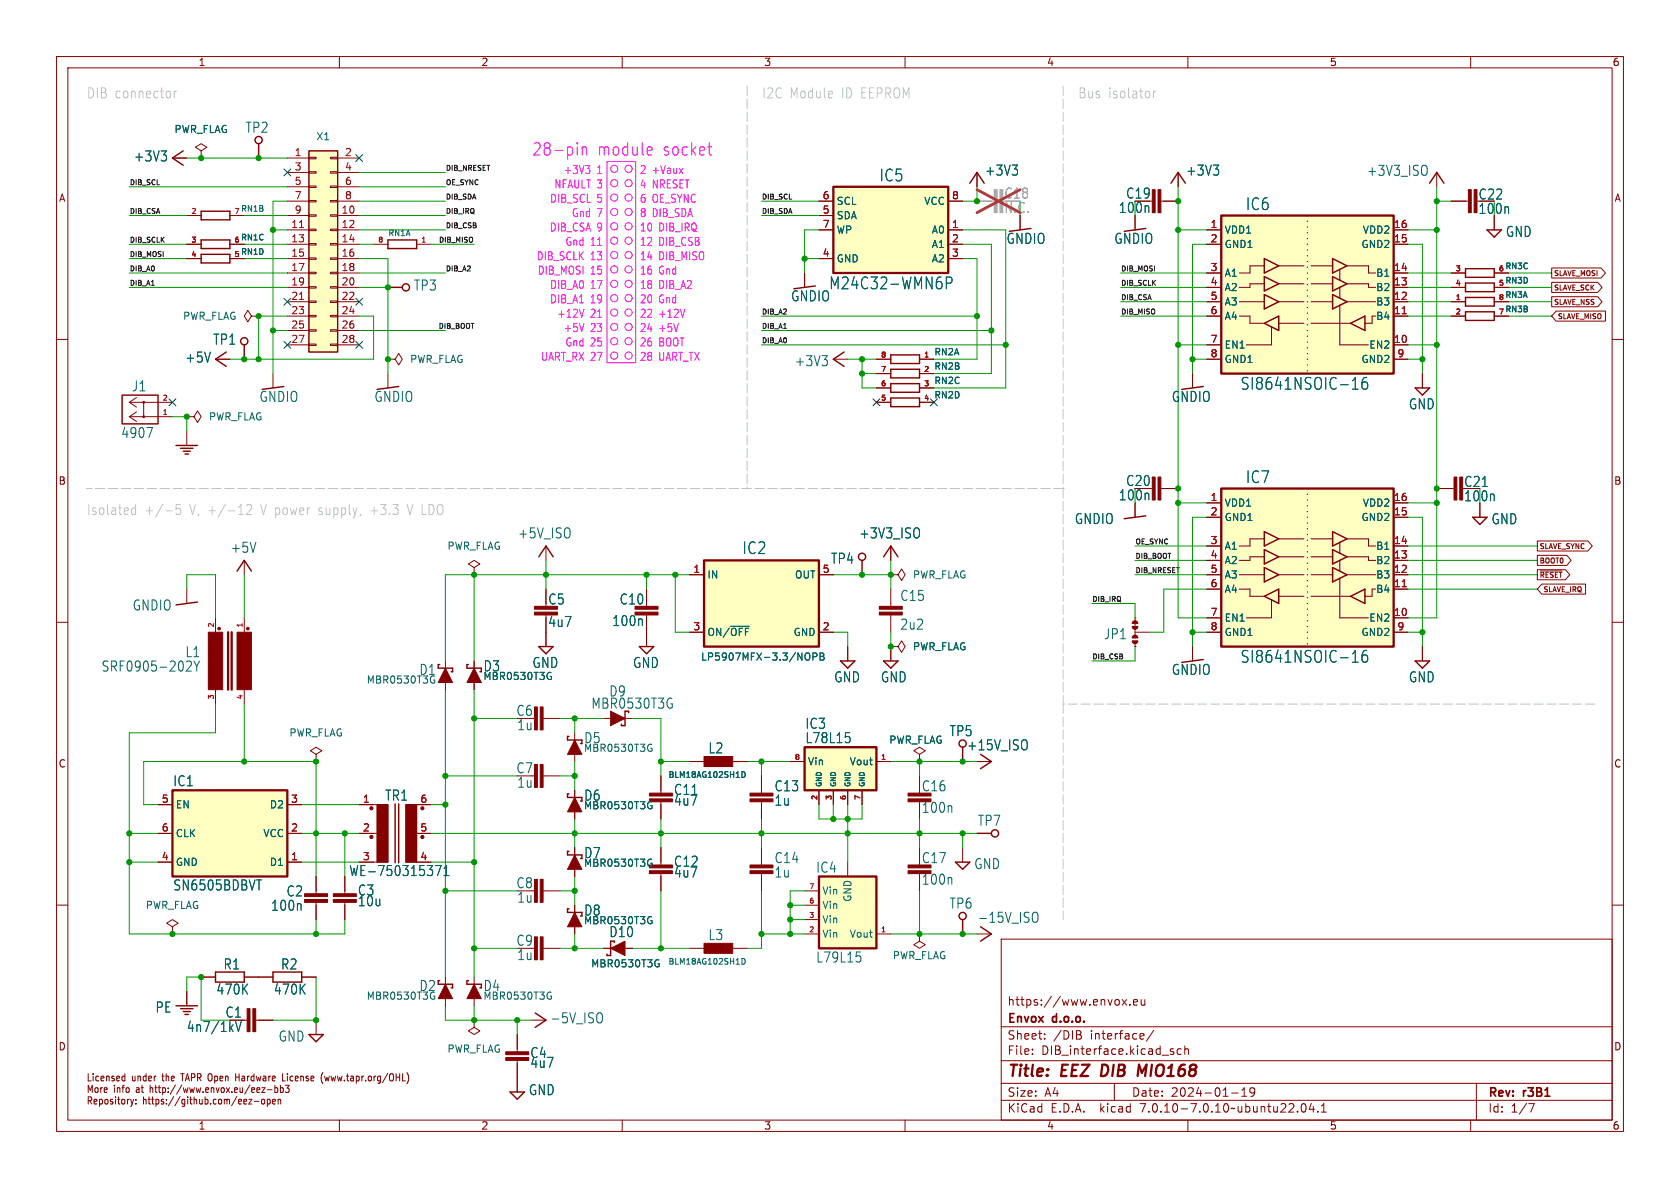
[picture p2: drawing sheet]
<svg xmlns="http://www.w3.org/2000/svg" width="297mm" height="210mm" viewBox="0 0 297 210" stroke-linecap="round" stroke-linejoin="round" font-family="sans-serif">
<g fill="none" stroke="#840000" stroke-width=".18">
<path d="M10 10h277v190h-277zM12 12h273v186h-273zM60 10v2M110 10v2M160 10v2M210 10v2M260 10v2M30.5 27.9h2.5M33 38.1h2.6M35.6 26.7l1-.7-1-.6-1.1 .6 1.1 .7v1.2M35.6 27.9h.1M40.6 38.1h2.6"/>
<path d="M45.7 27.9h.1M50.8 27.9h3.8M50.8 38.1h3.8M50.8 30.5h3.8M50.8 33h3.8M50.8 35.6h3.8M54.6 38h1.3v.2h-1.3zM54.6 35.4h1.3v.3h-1.3zM54.6 32.9h1.3v.2h-1.3zM54.6 30.4h1.3v.2h-1.3zM54.6 27.8h1.3v.3h-1.3zM58.4 38h1.3v.2h-1.3z"/>
<path d="M58.4 35.4h1.3v.3h-1.3zM58.4 32.9h1.3v.2h-1.3zM58.4 30.4h1.3v.2h-1.3zM58.4 27.8h1.3v.3h-1.3zM59.7 27.9h3.8M59.7 38.1h3.8M59.7 30.5h3.8M59.7 33h3.8M59.7 35.6h3.8M144.8 38.1h2.5M144.8 35.6h2.5M167.6 35.6h2.6"/>
<path d="M172.7 30.5v2.5M180.3 38.1v2.5M200.7 38.1v2.5M203.2 35.6h.5M205.2 35.6h3.1M208.3 30.5v2.5M254 30.5v2.5M256.5 35.6h3.1M264.2 38.1v2.5M10 60h2M33 43.2h2.6M33 45.7h2.6"/>
<path d="M40.6 43.2h2.6M40.6 45.7h2.6M44.4 55.9l-.6-1-.6 1 .6 1 .6-1h1.3M45.7 55.9h.1M50.8 40.6h3.8M50.8 43.2h3.8M50.8 45.7h3.8M50.8 48.3h3.8M50.8 50.8h3.8M50.8 53.3h3.8M50.8 55.9h3.8M50.8 58.4h3.8"/>
<path d="M54.6 58.3h1.3v.2h-1.3zM54.6 55.8h1.3v.2h-1.3zM54.6 53.2h1.3v.3h-1.3zM54.6 50.7h1.3v.2h-1.3zM54.6 48.1h1.3v.3h-1.3zM54.6 45.6h1.3v.2h-1.3zM54.6 43.1h1.3v.2h-1.3zM54.6 40.5h1.3v.3h-1.3zM58.4 58.3h1.3v.2h-1.3zM58.4 55.8h1.3v.2h-1.3zM58.4 53.2h1.3v.3h-1.3zM58.4 50.7h1.3v.2h-1.3z"/>
<path d="M58.4 48.1h1.3v.3h-1.3zM58.4 45.6h1.3v.2h-1.3zM58.4 43.1h1.3v.2h-1.3zM58.4 40.5h1.3v.3h-1.3zM59.7 40.6h3.8M59.7 43.2h3.8M59.7 45.7h3.8M59.7 48.3h3.8M59.7 50.8h3.8M59.7 53.3h3.8M59.7 55.9h3.8M59.7 58.4h3.8"/>
<path d="M66 43.2h2.6M68.6 50.8h.1M73.7 43.2h2.5M142.2 48.3v2.5M144.8 40.6h2.5M144.8 45.7h2.5M167.6 40.6h2.6M167.6 43.2h2.6M167.6 45.7h2.6M213.4 40.6h2.5M213.4 43.2h2.5M213.4 48.3h2.5"/>
<path d="M213.4 50.8h2.5M213.4 53.3h2.5M213.4 55.9h2.5M219.1 53.3h4.4M219.1 55.9h1.9v1.3h2.5M223.5 47h-2.5v1.3h-1.9M223.5 50.2h-2.5v.6h-1.9M224.8 57.8v3.2h-4.5M226.1 53.3h4.4M226.1 57.2h4.4M226.1 50.2h4.4M226.1 47h4.4"/>
<path d="M231.8 53.3h3.8M231.8 57.2h7M231.8 50.2h3.8M231.8 47h3.8M236.9 54v7h5M236.9 47.6v1.9M236.9 50.8v1.9M238.1 47h3.8v1.3h1.3M238.1 50.2h3.8v.6h1.3M238.1 53.3h5.1M243.2 55.9h-.6v1.3h-1.3M246.4 40.6h2.5"/>
<path d="M246.4 43.2h2.5M246.4 48.3h2.5M246.4 50.8h2.5M246.4 53.3h2.5M246.4 55.9h2.5M256.5 48.3h2.6M256.5 50.8h2.6M256.5 53.3h2.6M256.5 55.9h2.6M264.2 48.3h2.5M264.2 50.8h2.5M264.2 53.3h2.5"/>
<path d="M264.2 55.9h2.5M274.3 49.9h8.2l.7 .9-.7 .9h-8.2zM274.3 47.4h8.7l.8 .9-.8 .8h-8.7zM274.3 52.5h8.2l.7 .8-.7 .9h-8.2zM275.1 55h8.7v1.8h-8.7l-.8-.9zM285 60h2M22.9 71.1h7.6M22.9 71.1l1.2 .9M22.9 73.7h7.6M22.9 73.7l1.2 .8M24.1 70.3l-1.2 .8M24.1 72.8l-1.2 .9"/>
<path d="M25.4 71.1v2.6M33 73.7h1.3l.6-1.1 .7 1.1-.7 1-.6-1M33 73.7h.1M33 76.2v2.5M38.1 63.5h2.5M43.2 63.5h.1M48.3 66v2.6M50.8 61h3.8M54.6 60.8h1.3v.3h-1.3zM58.4 60.8h1.3v.3h-1.3zM59.7 61h3.8M68.6 63.5h1.2l.7-1 .6 1-.6 1-.7-1"/>
<path d="M68.6 63.5h.1M68.6 66v2.6M147.3 63.5h2.6M154.9 66h2.6M154.9 71.1h2.6M154.9 68.6h2.6M154.9 63.5h2.6M162.6 66h2.5M162.6 71.1h2.5M162.6 68.6h2.5M162.6 63.5h2.5M210.8 66v2.6"/>
<path d="M213.4 61h2.5M213.4 63.5h2.5M246.4 61h2.5M246.4 63.5h2.5M251.5 66v2.6M43.2 99.1v2.5M96.5 96.5v2.6M157.5 96.5v2.6M200.7 88.9v2.5M203.2 86.4h.5M205.2 86.4h3.1M213.4 99.1h2.5"/>
<path d="M213.4 96.5h2.5M213.4 88.9h2.5M213.4 91.4h2.5M223.5 95.3h-2.5v1.2h-1.9M223.5 98.4h-2.5v.7h-1.9M226.1 98.4h4.4M226.1 95.3h4.4M231.8 98.4h3.8M231.8 95.3h3.8M236.9 95.9v1.9M236.9 99.1v1.9M238.1 95.3h3.8v1.2h1.3"/>
<path d="M238.1 98.4h3.8v.7h1.3M246.4 99.1h2.5M246.4 96.5h2.5M246.4 88.9h2.5M246.4 91.4h2.5M254 86.4h3M261.6 88.9v2.5M271.8 95.6h8.9l.8 .9-.8 .9h-8.9zM271.8 98.2h5.2l.8 .9-.8 .8h-5.2zM10 110h2M33 104.1v2.6M38.1 109.2v2.6"/>
<path d="M43.2 109.2v2.6M78.7 116.8v5.1M83.8 100.3l1-.6-1-.6-1 .6 1 .6v1.3M83.8 101.6h.1M83.8 116.8v5.1M96.5 104.1v2.6M96.5 111.8v2.5M114.3 104.1v3.1M114.3 108.7v5.6M121.9 111.8h2.6M121.9 101.6h2.6M144.8 111.8h2.5"/>
<path d="M144.8 101.6h2.5M149.9 114.3v2.5M152.4 101.6h.1M157.5 114.3h1.2l.7-1 .6 1-.6 1-.7-1M157.5 114.3h.1M157.5 101.6h1.2l.7-1 .6 1-.6 1-.7-1M157.5 101.6h.1M157.5 104.1v3.1M157.5 108.7v3.1M157.5 114.3v2.5M200.7 109.2h.1M200.7 114.3h.1"/>
<path d="M200.7 109.2v3.3M200.7 113.5v.8M200.7 111.8h2.5M210.8 114.3v2.5M213.4 111.8h2.5M213.4 101.6h2.5M213.4 104.1h2.5M213.4 109.2h2.5M219.1 101.6h4.4M219.1 104.1h1.9v1.3h2.5M224.8 106v3.2h-4.5M226.1 101.6h4.4"/>
<path d="M226.1 105.4h4.4M231.8 101.6h3.8M231.8 105.4h7M236.9 102.2v7h5M238.1 101.6h5.1M243.2 104.1h-.6v1.3h-1.3M246.4 111.8h2.5M246.4 101.6h2.5M246.4 104.1h2.5M246.4 109.2h2.5M251.5 114.3v2.5M271.8 100.7h4.9l.8 .9-.8 .9h-4.9z"/>
<path d="M272.3 100.9h3.8M272.6 103.3h7.7v1.7h-7.7l-.8-.9zM285 110h2M38.1 121.9v2.6M43.2 121.9v2.6M55.9 133.4l1-.7-1-.6-1 .6 1 .7v1.2M55.9 134.6h.1M96 137.2h3.1M96 127h3.1M101.6 129.5v5.1M101.6 139.7v5.1M106.7 127h5.1"/>
<path d="M116.8 137.2v3M121.9 134.6h2.6M129.5 134.6h2.6M134.6 137.2v3M139.7 134.6h2.5M144.8 139.7v2.5M147.3 139.7v2.5M149.9 139.7v2.5M152.4 139.7v2.5M154.9 134.6h2.6M162.6 133.4l1-.7-1-.6-1.1 .6 1.1 .7v1.2M162.6 134.6h.1"/>
<path d="M162.6 137.2v2.5M170.2 134.6h.1M172.7 134.6h2.6M10 160h2M27.9 152.4h2.6M27.9 147.3h2.6M27.9 142.2h2.6M50.8 152.4h2.5M50.8 147.3h2.5M50.8 142.2h2.5M55.9 154.9v3.1M55.9 159.5v3.1"/>
<path d="M61 154.9v3.1M61 159.5v3.1M63.5 142.2h5.1v10.2h-5.1M63.5 147.3h3.2M66.7 142.2v10.2M73.7 147.3h2.5M73.7 142.2v10.2M76.2 142.2h-4.4v10.2h4.4M96 157.5h3.1M101.6 149.9v5M116.8 141.7v3.1M116.8 149.9v3"/>
<path d="M116.8 154.4v3.1M134.6 141.7v3.1M134.6 149.9v3M134.6 154.4v3.1M142.2 157.5h2.6M149.9 152.4v2.5M162.6 149.9v2.5M170.2 149.9v2.5M172.7 147.3h.1M285 160h2M30.5 163.8l1-.6-1-.6-1 .6 1 .6v1.3M30.5 165.1h.1"/>
<path d="M33 175.3v2.5M35.6 172.7h2.5M43.2 172.7h5.1M53.3 172.7h2.6M78.7 172.7v5.1M83.8 172.7v5.1M96 167.6h3.1M101.6 160v5.1M106.7 167.6h5.1M121.9 167.6h2.6M129.5 167.6h2.6M142.2 165.1h2.6"/>
<path d="M142.2 162.6h2.6M142.2 160h2.6M154.9 165.1h2.6M162.6 165.1v1.3l1 .6-1 .6-1.1-.6 1.1-.6M162.6 165.1h.1M170.2 165.1h.1M172.7 165.1h2.6M177 166h108v32h-108zM198.4 176.7l.8 1M199.2 176.7l-.8 1M199.7 177.6v.1M200.4 177.2l.7-.1-.1-.3-.4-.1-.2 .2 .1 .7h.5"/>
<path d="M201.7 176.7l.1 .9 .4 .1 .2-.1M202.4 176.7v1M21.8 190.2l.3 .1M22.1 189.8v1.3M22.1 191l-.3 .1M23.1 194.3l.3 .9M23.4 195.2l-.1 .3M23.6 194.3l-.2 .9M24 195v.2M24 194.4v.1M40.6 180.3h3.1M41.7 189.8v1.3"/>
<path d="M41.7 190.4h.6M44 194.3h.5l-.5 .9h.5M44.9 194.7h.9M45.2 180.3h3.1M46.3 194.4l.3-.1 .2 .3v.3l-.2 .3-.3-.1-.1-.2zM47.3 192.6h.8M47.3 194.4l.3-.1 .2 .3-.1 .5h-.4M47.3 194.3v1.3M48.2 194.7l.5-.1v-.2l-.4-.1-.1 .2v.6h.5M48.6 191.9v1.2M48.6 192.3h.3l.2 .2-.1 .6h-.4M49.2 194.4l.1-.1 .3 .1v.8"/>
<path d="M49.2 194.3v.9M49.6 192.3h.3l.2 .2-.1 .6h-.4M49.6 191.9v1.2M49.9 189.8v1.3h.5M50.4 191.9h.7l-.3 .4 .3 .2v.5l-.2 .1-.5-.1M55.9 180.3v2.6M57.1 189.6a1.65 1.65 0 0 0 0 2M57.4 190.2l.2 .9M60 198v2M71.9 189.6a1.65 1.65 0 0 1 0 2M83.8 180.3v1.3l1 .6-1 .7-1-.7 1-.6M83.8 180.3h.1"/>
<path d="M91.4 182.9v3M91.4 187.5v5.5M94 180.3h2.5M110 198v2M160 198v2M177 194.5h108M177 191.5h108M177 187.5h108M177 181.5h108M182.5 186.3v.1M182.5 185.5v.1M184.7 183.6v.1"/>
<path d="M184.7 182.8v.1M190.8 182.2l.3 .3-.1 .3-.2 .1a.4 .4 0 0 1 .4 .4 .4 .4 0 0 1-.3 .4M197 191.5v3M202.2 182.8v.3l-.7 .1M204 182.1l-1.3 2M207.1 185.9l.4 .1v.2l-.2 .2h-.3M207.1 185.4l.4 .1M208.8 185.5l-.4-.1-.3 .3v.4l.1 .2h.6M209.5 185.5l.2-.1 .3 .1 .1 .9M209.5 184.9v1.5M210 198v2M217.7 193.2h1.2"/>
<path d="M219.5 193.8h.9M219.5 192.7l.5-.4v1.5M221.8 192.9l-.3 .3h-.3l-.2-.3 .1-.5 .4-.1 .2 .1a.99 .99 0 0 1-.3 1.4h-.3M229.4 196.5v.1M230.2 195.2l.2-.1a.81 .81 0 0 1 .6 .6 .81 .81 0 0 1-.3 .8l-.2 .1a.81 .81 0 0 1-.3-1.4zM231.8 195l-.3 1.1h.9M232.2 195.6v1M233 196.5v.1M233.6 196.6h.9M233.6 195.5l.4-.4v1.5M260 198v2M261 191.5v6.5"/>
<path d="M270.2 195.1h1l-.6 1.5"/>
</g>
<path d="M147.3 33h20.3v15.3h-20.3zM30.5 139.7h20.3v15.2h-20.3zM194.9 188.2l-.3 2h.5M201.4 188.2l.4 1.4 .9-1.4" fill="none" stroke="#840000" stroke-width=".4"/>
<g fill="none" stroke="#840000" stroke-width=".25">
<path d="M32.4 26.7l-1.9 1.2 1.9 1.3M35.6 37.3h5v1.6h-5zM45.7 25.4v2.5M54.6 26.7h5.1v35.5h-5.1zM171.4 32.4l1.3-1.9 1.3 1.9M207 32.4l1.3-1.9 1.2 1.9M252.7 32.4l1.3-1.9 1.3 1.9M35.6 42.4h5v1.5h-5zM35.6 45h5v1.5h-5zM68.6 50.8h2.5M68.6 42.4h5.1v1.5h-5.1zM144.1 50.5l-3.8 .6"/>
<path d="M182.2 40.4l-3.8 .5M202.6 40.4l-3.8 .5M223.5 57.2l2.6-1.3v2.5zM223.5 45.7l2.6 1.3-2.6 1.3zM223.5 48.9l2.6 1.3-2.6 1.2zM223.5 52.1l2.6 1.2-2.6 1.3zM235.6 45.7l2.5 1.3-2.5 1.3zM235.6 48.9l2.5 1.3-2.5 1.2zM235.6 52.1l2.5 1.2-2.5 1.3zM238.8 57.2l2.5-1.3v2.5zM259.1 50h5.1v1.6h-5.1zM259.1 47.5h5.1v1.5h-5.1z"/>
<path d="M259.1 52.6h5.1v1.5h-5.1zM259.1 55.1h5.1v1.5h-5.1zM262.9 40.6h2.5l-1.2 1.3zM21.6 69.9h6.3v5h-6.3zM31.1 78.7h3.8M31.9 79.2h2.2M32.4 79.8h1.2M40 62.2l-1.9 1.3 1.9 1.3M43.2 61v2.5M50.2 68.3l-3.8 .5M70.5 68.3l-3.8 .5M149.2 62.2l-1.9 1.3 1.9 1.3"/>
<path d="M157.5 65.3h5.1v1.5h-5.1zM157.5 62.7h5.1v1.6h-5.1zM157.5 67.8h5.1v1.5h-5.1zM157.5 70.4h5.1v1.5h-5.1zM212.7 68.3l-3.8 .5M250.2 68.6h2.5l-1.2 1.3zM32.7 80.3h.7M95.2 98.4l1.3-1.9 1.3 1.9M152.4 99.1v2.5M156.2 98.4l1.3-1.9 1.2 1.9M202.6 91.2l-3.8 .5M223.5 94l2.6 1.3-2.6 1.2z"/>
<path d="M223.5 97.2l2.6 1.2-2.6 1.3zM235.6 94l2.5 1.3-2.5 1.2zM235.6 97.2l2.5 1.2-2.5 1.3zM260.3 91.4h2.6l-1.3 1.3zM34.9 106.4l-3.8 .5M41.9 101l1.3-1.9 1.2 1.9M77.7 117.5h-.2v.6h2.5v.6h-.2M82.8 117.5h-.3v.6h2.6M95.2 114.3h2.6l-1.3 1.3zM113 114.3h2.6l-1.3 1.3zM148.6 116.8h2.5l-1.2 1.3zM156.2 116.8h2.5l-1.2 1.3z"/>
<path d="M212.7 116.6l-3.8 .5M223.5 100.3l2.6 1.3-2.6 1.3zM223.5 105.4l2.6-1.3v2.6zM235.6 100.3l2.5 1.3-2.5 1.3zM238.8 105.4l2.5-1.3v2.6zM250.2 116.8h2.5l-1.2 1.3zM100.6 130.2h-.3v.6h2.6M110.5 125.7v2.6h-.6v-.3M170.2 132.1v2.5M173.4 133.4l1.9 1.2-1.9 1.3M69.8 142.1v10.4M70.5 142.1v10.4"/>
<path d="M100.6 140.3h-.3v.7h2.6M100.6 150.5h-.3v.6h2.6M168.9 152.4h2.5l-1.2 1.3zM172.7 147.3h2.6M31.1 177.8h3.8M31.9 178.3h2.2M32.4 178.8h1.2M32.7 179.3h.6M38.1 171.8h5.1v1.8h-5.1zM48.3 171.8h5v1.8h-5zM77.5 174h2.5v.6h-.2M77.5 173.4h.2"/>
<path d="M82.8 173.4h-.3v.6h2.6M94.6 179.1l1.9 1.2-1.9 1.3M100.6 160.7h-.3v.6h2.6M107.9 166.4v2.5h-.6v-.2M170.2 162.6v2.5M173.4 163.8l1.9 1.3-1.9 1.3M54.6 182.9h2.5l-1.2 1.3zM90.2 193h2.5l-1.3 1.3z"/>
<circle cx="45.7" cy="24.8" r=".63"/>
<circle cx="71.8" cy="50.8" r=".63"/>
<circle cx="25.4" cy="71.1" r=".13"/>
<circle cx="25.4" cy="73.7" r=".13"/>
<circle cx="43.2" cy="60.3" r=".63"/>
<circle cx="152.4" cy="98.4" r=".63"/>
<circle cx="170.2" cy="131.4" r=".63"/>
<circle cx="175.9" cy="147.3" r=".63"/>
<circle cx="170.2" cy="161.9" r=".63"/>
</g>
<g fill="#840000" stroke="#840000" stroke-width=".18">
<path d="M83.8 174l1.3 2.5h-2.6z"/>
<path d="M94.5 155.4h.5v4.1h-.5z"/>
<path d="M95.5 155.4h.5v4.1h-.5z"/>
<path d="M94.5 165.6h.5v4.1h-.5z"/>
<path d="M95.5 165.6h.5v4.1h-.5z"/>
<path d="M89.4 185.9h4.1v.5h-4.1z"/>
<path d="M89.4 186.9h4.1v.6h-4.1z"/>
<path d="M101.6 161.3l1.3 2.5h-2.6z"/>
<path d="M107.9 167.6l2.6-1.2v2.5z"/>
<path d="M200.3 109.9l.4-.2v.5h-.5z"/>
<path d="M200.3 112.4l.4-.1v.5h-.5z"/>
<path d="M200.7 109.7l.3 .2 .2 .3h-.5z"/>
<path d="M200.7 112.3l.3 .1 .2 .4h-.5z"/>
<path d="M200.2 110.7h1l-.2 .4-.4 .1-.3-.1z"/>
<path d="M200.2 113.3h1l-.2 .3-.4 .2-.3-.2z"/>
<path d="M160.5 141.2h4.1v.5h-4.1z"/>
<path d="M160.5 140.2h4.1v.5h-4.1z"/>
<path d="M160.5 153.9h4.1v.5h-4.1z"/>
<path d="M160.5 152.9h4.1v.5h-4.1z"/>
<path d="M101.6 141l1.3 2.5h-2.6z"/>
<path d="M44.7 178.3h.5v4.1h-.5z"/>
<path d="M43.7 178.3h.5v4.1h-.5z"/>
<path d="M53.8 159h4.1v.5h-4.1z"/>
<path d="M53.8 158h4.1v.5h-4.1z"/>
<path d="M101.6 151.1l1.3 2.6h-2.6z"/>
<path d="M41.9 111.8h2.5v10.1h-2.5z"/>
<path d="M36.8 111.8h2.6v10.1h-2.6z"/>
<path d="M94.5 135.1h.5v4.1h-.5z"/>
<path d="M95.5 135.1h.5v4.1h-.5z"/>
<path d="M83.8 118.1l1.3 2.6h-2.6z"/>
<path d="M94.5 125h.5v4h-.5z"/>
<path d="M95.5 125h.5v4h-.5z"/>
<path d="M78.7 118.1l1.3 2.6h-2.5z"/>
<path d="M101.6 130.8l1.3 2.6h-2.6z"/>
<path d="M107.9 125.7l2.6 1.3-2.6 1.3z"/>
<path d="M66.7 142.2h1.9v10.2h-1.9z"/>
<path d="M71.8 142.2h1.9v10.2h-1.9z"/>
<path d="M94.5 107.2h4.1v.5h-4.1z"/>
<path d="M94.5 108.2h4.1v.5h-4.1z"/>
<path d="M114.8 153.9h4.1v.5h-4.1z"/>
<path d="M114.8 152.9h4.1v.5h-4.1z"/>
<path d="M124.5 133.7h5v1.8h-5z"/>
<path d="M114.8 141.2h4.1v.5h-4.1z"/>
<path d="M114.8 140.2h4.1v.5h-4.1z"/>
<path d="M132.6 140.2h4.1v.5h-4.1z"/>
<path d="M132.6 141.2h4.1v.5h-4.1z"/>
<path d="M132.6 152.9h4.1v.5h-4.1z"/>
<path d="M132.6 153.9h4.1v.5h-4.1z"/>
<path d="M155.4 108.2h4.1v.5h-4.1z"/>
<path d="M155.4 107.2h4.1v.5h-4.1z"/>
<path d="M124.5 166.8h5v1.7h-5z"/>
<path d="M78.7 174l1.3 2.5h-2.5z"/>
<path d="M58.9 158h4.1v.5h-4.1z"/>
<path d="M58.9 159h4.1v.5h-4.1z"/>
<path d="M257 84.3h.6v4.1h-.6z"/>
<path d="M258.1 84.3h.5v4.1h-.5z"/>
<path d="M112.3 108.2h4v.5h-4z"/>
<path d="M112.3 107.2h4v.5h-4z"/>
<path d="M203.7 84.3h.5v4.1h-.5z"/>
<path d="M204.7 84.3h.5v4.1h-.5z"/>
<path d="M203.7 33.5h.5v4.1h-.5z"/>
<path d="M204.7 33.5h.5v4.1h-.5z"/>
<path d="M259.6 33.5h.5v4.1h-.5z"/>
<path d="M260.6 33.5h.5v4.1h-.5z"/>
<circle cx="38.7" cy="111.1" r=".23"/>
<circle cx="43.8" cy="111.1" r=".23"/>
<circle cx="65.7" cy="148" r=".28"/>
<circle cx="65.7" cy="142.9" r=".28"/>
<circle cx="74.7" cy="148" r=".28"/>
<circle cx="74.7" cy="142.9" r=".28"/>
</g>
<g fill="none" stroke="#006464" stroke-width=".18">
<path d="M28.5 26.7h.9l-.5 .7M29.4 27.5v.8M178.9 29.2h1l-.5 .7M179.8 30v.8M214.5 29.2h.9l-.5 .7M215.4 30v.8M252.1 29.3a1.43 1.43 0 0 1 0 1.6M167.3 50.1h.7a.6 .6 0 0 0 .3-.6 .6 .6 0 0 0-.3-.5h-.7v2M25.9 75.6h1.1l-.7 1.8M145.3 62.9h1l-.5 .7M146.2 63.7v.8M239.1 68.8h1"/>
<path d="M239.3 67.2l.3-.5v2.1M241.6 66.7a.74 .74 0 0 0-.8 .9v.8l.1 .3 .6 .1 .2-.2 .1-.7-.2-.3-.5-.1-.3 .4M162.3 93.4a1.43 1.43 0 0 1 0 1.6M33.8 117.2v.4l-.9 1h.9M34.3 116.8l.5 1M34.8 117.8v.8M35.3 116.8l-.5 1M97.2 119.6h.3v.4l-.4 .1M129.2 110.7h3.2M142.6 115.4a.43 .43 0 0 1 .6 .4v.5a.43 .43 0 0 1-.6 .4M143.7 116.1l.6-.1 .1-.2v-.3l-.7-.1v1.3M145 115.4h.4l.2 .3-.2 .3 .2 .2 .1 .3-.2 .2h-.5z"/>
<path d="M145 116h.4M239.1 117.1h1M239.3 115.5l.3-.5v2.1M241.6 115a.74 .74 0 0 0-.8 .9v.8l.1 .3 .6 .1 .2-.2 .1-.7-.2-.3-.5-.1-.3 .4M76.9 120.2v.4l-.4 .2M114.9 131.6h.3M115 132.3h.3v.4l-.4 .1M118.4 123.4l.4 .1M118.6 124.4h.2v.6l-.2 .2M131.2 136.4a.51 .51 0 0 1 .6 .5 .51 .51 0 0 1-.6 .5zM149.5 129.5h.7M150 130.2l.3 .3v.4l-.3 .4"/>
<path d="M181.4 130.9a1.43 1.43 0 0 1 0 1.6M45.4 155.5h.8M77 153h1l-.7 1.8M78.5 154.8h.9M78.5 153.5l.4-.5v1.8M114.9 141.7l.3 .1M114.9 151.9h.3M115 142.4h.3v.5l-.4 .1M115 152.6h.3v.4l-.4 .1M76.9 176.1v.4l-.4 .1M97.1 175.4h.3M97.2 176.1h.3v.4l-.4 .1"/>
<path d="M105.9 179l.4 .1a1.26 1.26 0 0 1-.2 1.7h-.2M114.9 162l.3 .1M115 162.8h.3v.4l-.4 .1M116.2 169.7h.3M116.3 170.4h.2v.4l-.3 .1M131.2 169.4a.51 .51 0 0 1 .6 .5 .51 .51 0 0 1-.6 .5zM151.4 168.3h.7M151.9 169l.3 .3v.4l-.3 .4M182.7 161.3h.6a1.26 1.26 0 0 1-.2 1.7h-.4M41.6 180.6l.5 1.7 .5-1.7"/>
</g>
<g fill="#ffffc2" stroke="#ffffc2" stroke-width=".18">
<path d="M54.6 26.7h5.1v35.5h-5.1z"/>
<path d="M147.3 33h20.3v15.3h-20.3z"/>
<path d="M30.5 139.7h20.3v15.2h-20.3z"/>
<path d="M142.2 132.1h12.7v7.6h-12.7z"/>
<path d="M144.8 154.9h10.1v12.7h-10.1z"/>
<path d="M124.5 99.1h20.3v15.2h-20.3z"/>
<path d="M215.9 38.1h30.5v27.9h-30.5z"/>
<path d="M215.9 86.4h30.5v27.9h-30.5z"/>
</g>
<path d="M52.9 40.2h.8M52.9 52.9h.8M247.9 55.5h.7M247.9 103.7h.7" fill="none" stroke="#a90000" stroke-width=".18"/>
<path d="M215.9 38.1h30.5v27.9h-30.5zM124.5 99.1h20.3v15.2h-20.3zM215.9 86.4h30.5v27.9h-30.5zM40.3 111.8v10.1M41 111.8v10.1M142.2 132.1h12.7v7.6h-12.7zM144.8 154.9h10.1v12.7h-10.1z" fill="none" stroke="#840000" stroke-width=".41"/>
<path d="M231.1 38.1v27.9M231.1 86.4v27.9" fill="none" stroke="#840000" stroke-width=".25" stroke-dasharray="0 1"/>
<g fill="#a1a1a1" stroke="#a1a1a1" stroke-width=".18">
<path d="M175.8 33.5h.5v4.1h-.5z"/>
<path d="M176.8 33.5h.5v4.1h-.5z"/>
</g>
<path d="M172.7 35.6h3.1" fill="none" stroke="#a1a1a1" stroke-width=".18"/>
<path d="M172.7 33.5l7.6 4.1M180.3 33.5l-7.6 4.1" fill="none" stroke="#eb3a3d" stroke-width=".46"/>
<g fill="none" stroke="#c2c2c2" stroke-width=".18">
<path d="M30.8 16.1v1.2M31.2 16.1l-.2 .1-.2 .3M203.9 16.1v1.2M204.3 16.1l-.2 .1-.2 .3M23.3 90.8l.2 .2 .5-.1M24 89.2v1.8M24 89.9l-.5-.1-.2 .1M29.3 90.3h1.2M31.9 89.2h-.7l-.1 .8 .2-.1h.5l.2 .3-.1 .6-.2 .2h-.4l-.2-.2M42.2 91h.8M42.5 89.4l.1-.2v1.8M43.6 89.4l.2-.2h.4l.2 .2 .1 .3-.1 .2-.8 1.1h.9"/>
<path d="M72 89.2l.5 1.8"/>
</g>
<g fill="none" stroke="#f0f" stroke-width=".18">
<path d="M102 25.2l.1 .1-.1 .1M102.9 26v1.4M102.9 26.2a.46 .46 0 0 1 .7-.1l.1 1.3M103.5 29.3h.8l-.4 .5M104.2 29.9l.1 .2-.1 .5M107.3 28.6h5.1v35.5h-5.1zM114.7 26l.5 .1 .1 .4-.9 .2M115.2 27.3l-.5 .1M125.1 26h.7M125.5 27.3l.3 .1M103.2 54.7l-.4 1.4"/>
<circle cx="108.6" cy="32.4" r=".63"/>
<circle cx="108.6" cy="34.9" r=".63"/>
<circle cx="108.6" cy="29.8" r=".63"/>
<circle cx="108.6" cy="37.5" r=".63"/>
<circle cx="111.1" cy="32.4" r=".63"/>
<circle cx="111.1" cy="34.9" r=".63"/>
<circle cx="111.1" cy="29.8" r=".63"/>
<circle cx="111.1" cy="37.5" r=".63"/>
<circle cx="108.6" cy="45.1" r=".63"/>
<circle cx="108.6" cy="42.5" r=".63"/>
<circle cx="108.6" cy="55.2" r=".63"/>
<circle cx="108.6" cy="50.2" r=".63"/>
<circle cx="108.6" cy="47.6" r=".63"/>
<circle cx="108.6" cy="57.8" r=".63"/>
<circle cx="108.6" cy="40" r=".63"/>
<circle cx="108.6" cy="52.7" r=".63"/>
<circle cx="111.1" cy="42.5" r=".63"/>
<circle cx="111.1" cy="47.6" r=".63"/>
<circle cx="111.1" cy="52.7" r=".63"/>
<circle cx="111.1" cy="50.2" r=".63"/>
<circle cx="111.1" cy="55.2" r=".63"/>
<circle cx="111.1" cy="45.1" r=".63"/>
<circle cx="111.1" cy="40" r=".63"/>
<circle cx="111.1" cy="57.8" r=".63"/>
<circle cx="108.6" cy="62.9" r=".63"/>
<circle cx="108.6" cy="60.3" r=".63"/>
<circle cx="111.1" cy="62.9" r=".63"/>
<circle cx="111.1" cy="60.3" r=".63"/>
</g>
<path d="M132.1 15.2v71.2M188 15.2v71.2M139.7 86.4h-124.5M188 86.4h.1M188 86.4v38.1M188 86.4h-48.3M188 124.5v38.1M281.9 124.5h-93.9" fill="none" stroke="#c2c2c2" stroke-width=".18" stroke-dasharray="1.7 .6"/>
<g fill="none" stroke="#009600" stroke-width=".18">
<path d="M22.9 38.1h10.1M22.9 33h27.9M33 27.9h17.8M43.2 38.1h7.6M50.8 35.6h-2.5v30.4M63.5 38.1h15.2M63.5 30.5h15.2M63.5 33h15.2M63.5 35.6h15.2M134.6 38.1h10.2M134.6 35.6h10.2M172.7 33v2.6h-2.5"/>
<path d="M208.3 33v76.2h5.1M254 35.6h2.5M254 33v76.2h-5.1M22.9 45.7h10.1M22.9 43.2h10.1M22.9 48.3h27.9M22.9 50.8h27.9M43.2 45.7h7.6M43.2 43.2h7.6M48.3 58.4h2.5M48.3 40.6h2.5M50.8 55.9h-5.1v7.6"/>
<path d="M63.5 45.7h5.1v20.3M63.5 43.2h2.5M63.5 58.4h15.2M63.5 40.6h15.2M63.5 48.3h15.2M63.5 55.9h2.5v7.6h-25.4M63.5 50.8h5.1M76.2 43.2h7.6M134.6 58.4h40.7M134.6 55.9h38.1M142.2 45.7h2.6M144.8 40.6h-2.6v7.7"/>
<path d="M170.2 45.7h2.5v17.8h-7.6M170.2 43.2h5.1v22.8h-10.2M170.2 40.6h7.6v28h-12.7M198.1 48.3h15.3M198.1 55.9h15.3M198.1 50.8h15.3M198.1 53.3h15.3M208.3 40.6h5.1M213.4 43.2h-2.6v22.8M248.9 43.2h2.6v22.8M248.9 40.6h5.1M248.9 48.3h7.6"/>
<path d="M248.9 55.9h7.6M248.9 50.8h7.6M248.9 53.3h7.6M266.7 48.3h7.6M266.7 55.9h7.6M266.7 50.8h7.6M266.7 53.3h7.6M30.5 73.7h2.5v2.5M134.6 61h43.2M149.9 63.5h5M152.4 63.5v5.1h2.5M152.4 66h2.5"/>
<path d="M208.3 61h5.1M210.8 63.5h2.6M248.9 63.5h2.6M248.9 61h5.1M96.5 99.1v5M157.5 99.1v5M200.7 99.1h12.7M200.7 96.5h12.7M208.3 88.9h5.1M213.4 91.4h-2.6v22.9M248.9 99.1h22.9M248.9 96.5h22.9"/>
<path d="M248.9 91.4h2.6v22.9M248.9 88.9h5.1M33 104.1v-2.5h5.1v7.6M43.2 101.6v7.6M83.8 101.6v15.2M114.3 101.6v2.5M119.4 101.6v10.2h2.5M121.9 101.6h-43.2v15.2M147.3 101.6h10.2M147.3 111.8h2.6v2.5M157.5 111.8v2.5M193 106.7h7.7v2.5"/>
<path d="M200.7 101.6h12.7M200.7 114.3v2.5h-7.7M210.8 111.8h2.6M213.4 104.1h-7.7v7.7h-2.5M248.9 101.6h22.9M248.9 111.8h2.6M248.9 104.1h22.9M38.1 124.5v5h-15.2v35.6h38.1v-2.5M43.2 124.5v10.1M78.7 137.2h12.7M78.7 121.9v50.8M83.8 127h7.6"/>
<path d="M83.8 121.9v50.8M99.1 127h7.6M99.1 137.2h2.5M101.6 127v2.5M101.6 134.6v5.1M111.8 127h5v10.2M116.8 134.6h5.1M132.1 134.6h7.6M134.6 134.6v2.6M157.5 134.6h15.2M162.6 134.6v2.6M22.9 147.3h5"/>
<path d="M22.9 152.4h5M27.9 142.2h-2.5v-7.6h30.5v20.3M53.3 147.3h10.2M53.3 142.2h10.2M53.3 152.4h10.2M61 147.3v7.6M76.2 147.3h96.5M76.2 142.2h2.5M76.2 152.4h7.6M78.7 157.5h12.7M99.1 157.5h2.5M101.6 144.8v5.1"/>
<path d="M101.6 154.9v5.1M116.8 144.8v5.1M116.8 157.5v10.1M134.6 157.5v10.1h-2.5M134.6 144.8v5.1M142.2 157.5h-2.5v7.6M144.8 142.2v2.6h7.6v-2.6M147.3 142.2v2.6M149.9 142.2v10.2M162.6 144.8v5.1M162.6 157.5v7.6M170.2 147.3v2.6"/>
<path d="M33 175.3v-2.6h2.6v7.6h5M55.9 162.6v2.5M55.9 172.7v7.6h-7.6M78.7 177.8v2.5h15.3M83.8 177.8v2.5M83.8 167.6h7.6M99.1 167.6h7.6M101.6 165.1v2.5M111.8 167.6h10.1M134.6 165.1h7.6M139.7 160h2.5M139.7 162.6h2.5"/>
<path d="M157.5 165.1h15.2M91.4 180.3v2.6"/>
</g>
<g fill="none" stroke="#000084" stroke-width=".18">
<path d="M50.2 29.9l1.2 1.2M51.4 29.9l-1.2 1.2M62.9 27.3l1.2 1.2M64.1 27.3l-1.2 1.2M50.2 52.7l1.2 1.2M51.4 52.7l-1.2 1.2M62.9 52.7l1.2 1.2M64.1 52.7l-1.2 1.2M29.9 70.5l1.2 1.2M31.1 70.5l-1.2 1.2M50.2 60.4l1.2 1.2M51.4 60.4l-1.2 1.2"/>
<path d="M62.9 60.4l1.2 1.2M64.1 60.4l-1.2 1.2M154.3 70.5l1.2 1.2M155.5 70.5l-1.2 1.2M164.5 70.5l1.2 1.2M165.7 70.5l-1.2 1.2"/>
</g>
<g fill="#009600" stroke="#009600" stroke-width=".18">
<circle cx="208.3" cy="61" r=".46"/>
<circle cx="208.3" cy="35.6" r=".46"/>
<circle cx="208.3" cy="40.6" r=".46"/>
<circle cx="172.7" cy="35.6" r=".46"/>
<circle cx="208.3" cy="88.9" r=".46"/>
<circle cx="208.3" cy="86.4" r=".46"/>
<circle cx="254" cy="35.6" r=".46"/>
<circle cx="254" cy="40.6" r=".46"/>
<circle cx="254" cy="61" r=".46"/>
<circle cx="251.5" cy="63.5" r=".46"/>
<circle cx="210.8" cy="63.5" r=".46"/>
<circle cx="254" cy="88.9" r=".46"/>
<circle cx="254" cy="86.4" r=".46"/>
<circle cx="251.5" cy="111.8" r=".46"/>
<circle cx="210.8" cy="111.8" r=".46"/>
<circle cx="149.9" cy="147.3" r=".46"/>
<circle cx="149.9" cy="144.8" r=".46"/>
<circle cx="162.6" cy="134.6" r=".46"/>
<circle cx="170.2" cy="134.6" r=".46"/>
<circle cx="152.4" cy="63.5" r=".46"/>
<circle cx="142.2" cy="45.7" r=".46"/>
<circle cx="170.2" cy="165.1" r=".46"/>
<circle cx="162.6" cy="165.1" r=".46"/>
<circle cx="139.7" cy="160" r=".46"/>
<circle cx="170.2" cy="147.3" r=".46"/>
<circle cx="139.7" cy="162.6" r=".46"/>
<circle cx="162.6" cy="147.3" r=".46"/>
<circle cx="172.7" cy="55.9" r=".46"/>
<circle cx="175.3" cy="58.4" r=".46"/>
<circle cx="177.8" cy="61" r=".46"/>
<circle cx="83.8" cy="167.6" r=".46"/>
<circle cx="83.8" cy="180.3" r=".46"/>
<circle cx="101.6" cy="167.6" r=".46"/>
<circle cx="101.6" cy="157.5" r=".46"/>
<circle cx="91.4" cy="180.3" r=".46"/>
<circle cx="116.8" cy="167.6" r=".46"/>
<circle cx="134.6" cy="134.6" r=".46"/>
<circle cx="134.6" cy="165.1" r=".46"/>
<circle cx="134.6" cy="147.3" r=".46"/>
<circle cx="147.3" cy="144.8" r=".46"/>
<circle cx="157.5" cy="114.3" r=".46"/>
<circle cx="157.5" cy="101.6" r=".46"/>
<circle cx="152.4" cy="101.6" r=".46"/>
<circle cx="139.7" cy="165.1" r=".46"/>
<circle cx="78.7" cy="157.5" r=".46"/>
<circle cx="83.8" cy="152.4" r=".46"/>
<circle cx="55.9" cy="180.3" r=".46"/>
<circle cx="55.9" cy="165.1" r=".46"/>
<circle cx="35.6" cy="172.7" r=".46"/>
<circle cx="30.5" cy="165.1" r=".46"/>
<circle cx="101.6" cy="147.3" r=".46"/>
<circle cx="116.8" cy="147.3" r=".46"/>
<circle cx="101.6" cy="127" r=".46"/>
<circle cx="78.7" cy="137.2" r=".46"/>
<circle cx="78.7" cy="142.2" r=".46"/>
<circle cx="83.8" cy="127" r=".46"/>
<circle cx="101.6" cy="137.2" r=".46"/>
<circle cx="116.8" cy="134.6" r=".46"/>
<circle cx="22.9" cy="152.4" r=".46"/>
<circle cx="55.9" cy="147.3" r=".46"/>
<circle cx="55.9" cy="134.6" r=".46"/>
<circle cx="43.2" cy="134.6" r=".46"/>
<circle cx="61" cy="147.3" r=".46"/>
<circle cx="22.9" cy="147.3" r=".46"/>
<circle cx="114.3" cy="101.6" r=".46"/>
<circle cx="119.4" cy="101.6" r=".46"/>
<circle cx="83.8" cy="101.6" r=".46"/>
<circle cx="96.5" cy="101.6" r=".46"/>
<circle cx="33" cy="73.7" r=".46"/>
<circle cx="45.7" cy="27.9" r=".46"/>
<circle cx="48.3" cy="58.4" r=".46"/>
<circle cx="45.7" cy="55.9" r=".46"/>
<circle cx="68.6" cy="50.8" r=".46"/>
<circle cx="45.7" cy="63.5" r=".46"/>
<circle cx="68.6" cy="63.5" r=".46"/>
<circle cx="152.4" cy="66" r=".46"/>
<circle cx="43.2" cy="63.5" r=".46"/>
<circle cx="48.3" cy="40.6" r=".46"/>
<circle cx="35.6" cy="27.9" r=".46"/>
</g>
<g font-size="3" fill="#f0f">
<text x="94" y="27.7">28-pin</text>
<text x="105.6" y="27.7">module</text>
<text x="117.1" y="27.7">socket</text>
</g>
<g font-size="2.9" fill="#006464">
<text x="155.4" y="32.3">IC5</text>
<text x="220.2" y="37.4">IC6</text>
<text x="146.5" y="51.4">M24C32-WMN6P</text>
<text x="219.2" y="69.1">SI8641NSOIC-16</text>
<text x="220.2" y="85.6">IC7</text>
<text x="131.2" y="98.2">IC2</text>
<text x="219.2" y="117.4">SI8641NSOIC-16</text>
</g>
<g font-size="2.8" fill="#840000">
<text x="178" y="190.9">Title:</text>
<text x="187.7" y="190.9">EEZ</text>
<text x="195.5" y="190.9">DIB</text>
<text x="202.8" y="190.9">MIO168</text>
</g>
<g font-size="2.5" fill="#c2c2c2">
<text x="15.2" y="17.5">DIB connector</text>
<text x="134.6" y="17.5">I2C Module</text>
<text x="148.8" y="17.5">ID EEPROM</text>
<text x="190.5" y="17.5">Bus</text>
<text x="195.9" y="17.5">isolator</text>
<text x="15.2" y="91.2">Isolated</text>
<text x="25.5" y="91.2">+/-5</text>
<text x="33.6" y="91.2">V, +/-12</text>
<text x="46.4" y="91.2">V power</text>
<text x="56.9" y="91.2">supply,</text>
<text x="66.2" y="91.2">+3.3</text>
<text x="73" y="91.2">V LDO</text>
</g>
<g font-size="2.5" fill="#006464">
<text x="43.3" y="23.7">TP2</text>
<text x="23.6" y="28.8">+3V3</text>
<text x="174" y="31.3">+3V3</text>
<text x="209.6" y="31.3">+3V3</text>
<text x="241.6" y="31.3">+3V3_ISO</text>
<text x="197.7" y="37.9">100n</text>
<text x="261.3" y="38">100n</text>
<text x="177.9" y="43.3">GNDIO</text>
<text x="196.9" y="43.3">GNDIO</text>
<text x="266.1" y="42.1">GND</text>
<text x="73.1" y="51.6">TP3</text>
<text x="139.8" y="53.5">GNDIO</text>
<text x="32.6" y="64.3">+5V</text>
<text x="37.6" y="61.1">TP1</text>
<text x="140.4" y="65">+3V3</text>
<text x="23.2" y="69.4">J1</text>
<text x="45.8" y="71.3">GNDIO</text>
<text x="66.1" y="71.3">GNDIO</text>
<text x="207.1" y="71.3">GNDIO</text>
<text x="21.3" y="77.7">4907</text>
<text x="249" y="72.6">GND</text>
<text x="197.7" y="88.7">100n</text>
<text x="258.8" y="88.8">100n</text>
<text x="91.5" y="95.4">+5V_ISO</text>
<text x="151.8" y="95.4">+3V3_ISO</text>
<text x="189.9" y="92.9">GNDIO</text>
<text x="263.6" y="92.9">GND</text>
<text x="40.7" y="97.9">+5V</text>
<text x="146.8" y="99.9">TP4</text>
<text x="96.8" y="107.1">C5</text>
<text x="109.4" y="107.1">C10</text>
<text x="159.1" y="106.4">C15</text>
<text x="23.4" y="108.1">GNDIO</text>
<text x="108.2" y="110.9">100n</text>
<text x="159.1" y="111.5">2u2</text>
<text x="195.1" y="113.2">JP1</text>
<text x="17.9" y="118.9">SRF0905-202Y</text>
<text x="32.7" y="116.4">L1</text>
<text x="74.1" y="119.5">D1</text>
<text x="85.4" y="118.9">D3</text>
<text x="94" y="118.3">GND</text>
<text x="111.8" y="118.3">GND</text>
<text x="207.1" y="119.5">GNDIO</text>
<text x="104.4" y="125.5">MBR0530T3G</text>
<text x="107.6" y="123.3">D9</text>
<text x="147.4" y="120.8">GND</text>
<text x="155.6" y="120.8">GND</text>
<text x="249" y="120.8">GND</text>
<text x="91.2" y="126.8">C6</text>
<text x="91.3" y="129.3">1u</text>
<text x="103.2" y="131.6">D5</text>
<text x="142.3" y="131.6">L78L15</text>
<text x="142.3" y="129">IC3</text>
<text x="167.8" y="130.4">TP5</text>
<text x="91.2" y="136.9">C7</text>
<text x="125.1" y="133.4">L2</text>
<text x="170.9" y="132.9">+15V_ISO</text>
<text x="30.5" y="139.2">IC1</text>
<text x="68" y="141.7">TR1</text>
<text x="91.3" y="139.5">1u</text>
<text x="103.2" y="141.7">D6</text>
<text x="119.1" y="142.6">4u7</text>
<text x="119.1" y="140.7">C11</text>
<text x="136.8" y="140.1">C13</text>
<text x="136.8" y="142.6">1u</text>
<text x="162.9" y="140.1">C16</text>
<text x="162.9" y="143.9">100n</text>
<text x="172.8" y="146.2">TP7</text>
<text x="61.6" y="155.1">WE-750315371</text>
<text x="103.2" y="151.9">D7</text>
<text x="119.1" y="155.3">4u7</text>
<text x="119.1" y="153.4">C12</text>
<text x="136.8" y="152.8">C14</text>
<text x="136.8" y="155.3">1u</text>
<text x="144.2" y="154.5">IC4</text>
<text x="162.9" y="152.8">C17</text>
<text x="172.1" y="153.9">GND</text>
<text x="30.5" y="157.6">SN6505BDBVT</text>
<text x="47.8" y="161.2">100n</text>
<text x="50.6" y="158.7">C2</text>
<text x="63.2" y="158.5">C3</text>
<text x="63.2" y="160.4">10u</text>
<text x="91.2" y="157.2">C8</text>
<text x="91.3" y="159.8">1u</text>
<text x="162.9" y="156.6">100n</text>
<text x="167.8" y="160.8">TP6</text>
<text x="91.2" y="167.4">C9</text>
<text x="103.2" y="162.1">D8</text>
<text x="107.6" y="165.9">D10</text>
<text x="125.1" y="166.4">L3</text>
<text x="172.8" y="163.3">-15V_ISO</text>
<text x="39.4" y="171.6">R1</text>
<text x="49.6" y="171.6">R2</text>
<text x="91.3" y="169.9">1u</text>
<text x="144.2" y="170.4">L79L15</text>
<text x="27.4" y="179.2">PE</text>
<text x="38.2" y="176">470K</text>
<text x="48.3" y="176">470K</text>
<text x="74.1" y="175.4">D2</text>
<text x="85.4" y="175.4">D4</text>
<text x="32.9" y="182.6">4n7/1kV</text>
<text x="39.8" y="180.1">C1</text>
<text x="49.2" y="184.3">GND</text>
<text x="97.2" y="181.1">-5V_ISO</text>
<text x="93.7" y="187.3">C4</text>
<text x="93.7" y="189">4u7</text>
<text x="93.4" y="193.8">GND</text>
</g>
<text font-size="2.5" fill="#a1a1a1" x="177.5" y="35.3">C18</text>
<g font-size="2.5" fill="#840000">
<text x="199" y="35.3">C19</text>
<text x="261.3" y="35.5">C22</text>
<text x="199" y="86.1">C20</text>
<text x="258.8" y="86.3">C21</text>
<text x="96.8" y="111.1">4u7</text>
</g>
<text font-size="2.5" fill="#989898" x="177.5" y="37.9">N.C.</text>
<g font-size="2.1" fill="#840000">
<text x="178" y="178">https://www.envox.eu</text>
<text x="178" y="184">Sheet:</text>
<text x="178" y="181.2">Envox</text>
<text x="186.2" y="181.2">d.o.o.</text>
<text x="186.2" y="184">/DIB</text>
<text x="192.8" y="184">interface/</text>
<text x="178" y="186.7">File:</text>
<text x="184.1" y="186.7">DIB_interface.kicad_sch</text>
<text x="178" y="196.9">KiCad</text>
<text x="178" y="194.1">Size:</text>
<text x="184.7" y="194.1">A4</text>
<text x="185.7" y="196.9">E.D.A.</text>
<text x="194.6" y="196.9">kicad</text>
<text x="200" y="194.1">Date:</text>
<text x="201.8" y="196.9">7.0.10-7.0.10~ubuntu22.04.1</text>
<text x="207" y="194.1">2024-01-19</text>
<text x="263" y="194.3">Rev:</text>
<text x="263" y="196.9">Id:</text>
<text x="267.1" y="196.9">1/7</text>
<text x="269.4" y="194.3">r3B1</text>
</g>
<g font-size="2" fill="#f0f">
<text x="97.1" y="35.9">DIB_SCL 5</text>
<text x="97.9" y="33.4">NFAULT 3</text>
<text x="99.6" y="30.9">+3V3</text>
<text x="105.5" y="30.9">1</text>
<text x="113" y="33.4">4 NRESET</text>
<text x="113" y="30.9">2 +Vaux</text>
<text x="113" y="35.9">6 OE_SYNC</text>
<text x="97.1" y="41">DIB_CSA 9</text>
<text x="101" y="38.5">Gnd 7</text>
<text x="113" y="41">10</text>
<text x="113" y="38.5">8 DIB_SDA</text>
<text x="116.5" y="41">DIB_IRQ</text>
<text x="94.8" y="46.1">DIB_SCLK</text>
<text x="99.8" y="43.6">Gnd 11</text>
<text x="104.4" y="46.1">13</text>
<text x="113" y="43.6">12</text>
<text x="113" y="46.1">14</text>
<text x="116.5" y="43.6">DIB_CSB</text>
<text x="116.5" y="46.1">DIB_MISO</text>
<text x="95" y="48.6">DIB_MOSI 15</text>
<text x="97.1" y="53.7">DIB_A1</text>
<text x="97.1" y="51.2">DIB_A0</text>
<text x="104.4" y="53.7">19</text>
<text x="104.4" y="51.2">17</text>
<text x="113" y="53.7">20</text>
<text x="113" y="48.6">16</text>
<text x="113" y="51.2">18</text>
<text x="116.5" y="53.7">Gnd</text>
<text x="116.5" y="48.6">Gnd</text>
<text x="116.5" y="51.2">DIB_A2</text>
<text x="98.4" y="56.3">+12V</text>
<text x="99.6" y="58.8">+5V</text>
<text x="104.4" y="58.8">23</text>
<text x="104.4" y="56.3">21</text>
<text x="113" y="56.3">22</text>
<text x="113" y="58.8">24</text>
<text x="116.5" y="56.3">+12V</text>
<text x="116.5" y="58.8">+5V</text>
<text x="95.5" y="63.9">UART_RX 27</text>
<text x="99.8" y="61.3">Gnd 25</text>
<text x="113" y="61.3">26</text>
<text x="113" y="63.9">28</text>
<text x="116.5" y="61.3">BOOT</text>
<text x="116.5" y="63.9">UART_TX</text>
</g>
<g font-size="1.8" fill="#840000">
<text x="35" y="11.9">1</text>
<text x="85" y="11.9">2</text>
<text x="135" y="11.9">3</text>
<text x="185" y="11.9">4</text>
<text x="235" y="11.9">5</text>
<text x="285" y="11.9">6</text>
<text x="10.3" y="35.9">A</text>
<text x="285.3" y="35.9">A</text>
<text x="10.3" y="85.9">B</text>
<text x="285.3" y="85.9">B</text>
<text x="10.3" y="135.9">C</text>
<text x="285.3" y="135.9">C</text>
<text x="10.3" y="185.9">D</text>
<text x="285.3" y="185.9">D</text>
<text x="15.2" y="191.2">Licensed</text>
<text x="23.3" y="191.2">under</text>
<text x="28.9" y="191.2">the</text>
<text x="32.5" y="191.2">TAPR Open</text>
<text x="42.5" y="191.2">Hardware</text>
<text x="51" y="191.2">License</text>
<text x="58.1" y="191.2">(www.tapr.org/OHL)</text>
<text x="15.2" y="193.3">More</text>
<text x="15.2" y="195.3">Repository:</text>
<text x="20.1" y="193.3">info</text>
<text x="24.3" y="193.3">at</text>
<text x="25.2" y="195.3">https://github.com/eez-open</text>
<text x="26.9" y="193.3">http://www.envox.eu/eez-bb3</text>
<text x="35" y="199.9">1</text>
<text x="85" y="199.9">2</text>
<text x="135" y="199.9">3</text>
<text x="185" y="199.9">4</text>
<text x="235" y="199.9">5</text>
<text x="285" y="199.9">6</text>
</g>
<g font-size="1.8" fill="#006464">
<text x="30.7" y="23.7">PWR_FLAG</text>
<text x="55.8" y="25">X1</text>
<text x="147.8" y="39">SDA</text>
<text x="147.8" y="36.4">SCL</text>
<text x="147.8" y="41.5">WP</text>
<text x="163.3" y="36.4">VCC</text>
<text x="164.6" y="41.5">A0</text>
<text x="216.4" y="41.5">VDD1</text>
<text x="240.8" y="41.5">VDD2</text>
<text x="147.8" y="46.6">GND</text>
<text x="164.6" y="44">A1</text>
<text x="164.6" y="46.6">A2</text>
<text x="216.4" y="44">GND1</text>
<text x="240.6" y="44">GND2</text>
<text x="216.4" y="49.1">A1</text>
<text x="216.4" y="51.7">A2</text>
<text x="243.2" y="51.7">B2</text>
<text x="243.2" y="49.1">B1</text>
<text x="32.3" y="56.7">PWR_FLAG</text>
<text x="216.4" y="54.2">A3</text>
<text x="216.4" y="56.7">A4</text>
<text x="243.2" y="56.7">B4</text>
<text x="243.2" y="54.2">B3</text>
<text x="72.4" y="64.4">PWR_FLAG</text>
<text x="216.4" y="61.8">EN1</text>
<text x="216.4" y="64.4">GND1</text>
<text x="240.6" y="64.4">GND2</text>
<text x="242" y="61.8">EN2</text>
<text x="36.8" y="74.5">PWR_FLAG</text>
<text x="216.4" y="89.8">VDD1</text>
<text x="240.8" y="89.8">VDD2</text>
<text x="216.4" y="92.3">GND1</text>
<text x="240.6" y="92.3">GND2</text>
<text x="79" y="97.4">PWR_FLAG</text>
<text x="216.4" y="97.4">A1</text>
<text x="216.4" y="99.9">A2</text>
<text x="243.2" y="99.9">B2</text>
<text x="243.2" y="97.4">B1</text>
<text x="125" y="102.5">IN</text>
<text x="140.4" y="102.5">OUT</text>
<text x="161.3" y="102.5">PWR_FLAG</text>
<text x="216.4" y="102.5">A3</text>
<text x="216.4" y="105">A4</text>
<text x="243.2" y="105">B4</text>
<text x="243.2" y="102.5">B3</text>
<text x="125" y="112.6">ON/~{OFF}</text>
<text x="140.2" y="112.6">GND</text>
<text x="216.4" y="110.1">EN1</text>
<text x="216.4" y="112.6">GND1</text>
<text x="240.6" y="112.6">GND2</text>
<text x="242" y="110.1">EN2</text>
<text x="123.8" y="117">LP5907MFX-3.3/NOPB</text>
<text x="161.3" y="115.2">PWR_FLAG</text>
<text x="64.7" y="121">MBR0530T3G</text>
<text x="85.4" y="120.4">MBR0530T3G</text>
<text x="51.1" y="130.4">PWR_FLAG</text>
<text x="157.1" y="131.7">PWR_FLAG</text>
<text x="103.1" y="133.1">MBR0530T3G</text>
<text x="142.7" y="135.5">Vin</text>
<text x="150.1" y="135.5">Vout</text>
<text x="31" y="143.1">EN</text>
<text x="47.6" y="143.1">D2</text>
<text x="103.1" y="143.3">MBR0530T3G</text>
<text x="31" y="148.2">CLK</text>
<text x="46.5" y="148.2">VCC</text>
<text x="31" y="153.3">GND</text>
<text x="47.6" y="153.3">D1</text>
<text x="103.1" y="153.4">MBR0530T3G</text>
<text x="25.7" y="160.9">PWR_FLAG</text>
<text x="145.3" y="160.9">Vin</text>
<text x="145.3" y="158.3">Vin</text>
<text x="150.7" y="159.5" transform="rotate(-90 150.7 159.5)">GND</text>
<text x="103.1" y="163.6">MBR0530T3G</text>
<text x="145.3" y="166">Vin</text>
<text x="145.3" y="163.4">Vin</text>
<text x="150.1" y="166">Vout</text>
<text x="104.4" y="171.2">MBR0530T3G</text>
<text x="157.7" y="169.8">PWR_FLAG</text>
<text x="64.7" y="176.9">MBR0530T3G</text>
<text x="85.4" y="176.9">MBR0530T3G</text>
<text x="79" y="186.3">PWR_FLAG</text>
</g>
<g font-size="1.8" fill="#a90000">
<text x="52" y="27.7">1</text>
<text x="60.9" y="27.7">2</text>
<text x="52" y="30.2">3</text>
<text x="52" y="32.8">5</text>
<text x="52" y="35.3">7</text>
<text x="60.9" y="30.2">4</text>
<text x="60.9" y="32.8">6</text>
<text x="60.9" y="35.3">8</text>
<text x="145.3" y="35.3">6</text>
<text x="168.2" y="35.3">8</text>
<text x="51.4" y="40.4">11</text>
<text x="52" y="37.8">9</text>
<text x="60.3" y="37.8">10</text>
<text x="60.3" y="40.4">12</text>
<text x="145.3" y="37.8">5</text>
<text x="145.3" y="40.4">7</text>
<text x="168.2" y="40.4">1</text>
<text x="213.9" y="40.4">1</text>
<text x="246.3" y="40.4">16</text>
<text x="51.4" y="42.9">13</text>
<text x="51.4" y="45.5">15</text>
<text x="60.3" y="42.9">14</text>
<text x="60.3" y="45.5">16</text>
<text x="145.3" y="45.5">4</text>
<text x="168.2" y="42.9">2</text>
<text x="168.2" y="45.5">3</text>
<text x="213.9" y="42.9">2</text>
<text x="246.3" y="42.9">15</text>
<text x="51.4" y="48">17</text>
<text x="51.4" y="50.5">19</text>
<text x="51.4" y="53.1">21</text>
<text x="60.3" y="48">18</text>
<text x="60.3" y="50.5">20</text>
<text x="60.3" y="53.1">22</text>
<text x="213.9" y="48">3</text>
<text x="213.9" y="50.5">4</text>
<text x="213.9" y="53.1">5</text>
<text x="246.3" y="53.1">12</text>
<text x="246.3" y="50.5">13</text>
<text x="246.3" y="48">14</text>
<text x="51.4" y="55.6">23</text>
<text x="51.4" y="58.2">25</text>
<text x="60.3" y="55.6">24</text>
<text x="60.3" y="58.2">26</text>
<text x="213.9" y="55.6">6</text>
<text x="246.3" y="55.6">11</text>
<text x="51.4" y="60.7">27</text>
<text x="60.3" y="60.7">28</text>
<text x="213.9" y="60.7">7</text>
<text x="213.9" y="63.2">8</text>
<text x="246.3" y="60.7">10</text>
<text x="246.9" y="63.2">9</text>
<text x="213.9" y="88.6">1</text>
<text x="246.3" y="88.6">16</text>
<text x="213.9" y="91.2">2</text>
<text x="246.3" y="91.2">15</text>
<text x="122.5" y="101.3">1</text>
<text x="145.3" y="101.3">5</text>
<text x="213.9" y="96.3">3</text>
<text x="213.9" y="98.8">4</text>
<text x="213.9" y="101.3">5</text>
<text x="246.3" y="101.3">12</text>
<text x="246.3" y="98.8">13</text>
<text x="246.3" y="96.3">14</text>
<text x="213.9" y="103.9">6</text>
<text x="246.3" y="103.9">11</text>
<text x="122.5" y="111.5">3</text>
<text x="145.3" y="111.5">2</text>
<text x="213.9" y="109">7</text>
<text x="213.9" y="111.5">8</text>
<text x="246.3" y="109">10</text>
<text x="246.9" y="111.5">9</text>
<text x="28.5" y="142">5</text>
<text x="51.4" y="142">3</text>
<text x="64.1" y="142">1</text>
<text x="74.2" y="142">6</text>
<text x="28.5" y="147.1">6</text>
<text x="51.4" y="147.1">2</text>
<text x="64.1" y="147.1">2</text>
<text x="74.2" y="147.1">5</text>
<text x="28.5" y="152.1">4</text>
<text x="51.4" y="152.1">1</text>
<text x="64.1" y="152.1">3</text>
<text x="74.2" y="152.1">4</text>
</g>
<g font-size="1.6" fill="#006464">
<text x="165.1" y="65.6">RN2B</text>
<text x="165.1" y="63">RN2A</text>
<text x="165.1" y="70.6">RN2D</text>
<text x="165.1" y="68.1">RN2C</text>
</g>
<g font-size="1.4" fill="#006464">
<text x="42.5" y="37.6">RN1B</text>
<text x="68.5" y="41.9">RN1A</text>
<text x="42.5" y="45.2">RN1D</text>
<text x="42.5" y="42.7">RN1C</text>
<text x="266" y="47.8">RN3C</text>
<text x="266" y="50.3">RN3D</text>
<text x="266" y="52.9">RN3A</text>
<text x="266" y="55.4">RN3B</text>
<text x="118.1" y="137.7">BLM18AG102SH1D</text>
<text x="118.1" y="170.7">BLM18AG102SH1D</text>
</g>
<g font-size="1.2" fill="#0f0f0f">
<text x="22.9" y="32.8">DIB_SCL</text>
<text x="78.7" y="32.8">OE_SYNC</text>
<text x="78.7" y="35.3">DIB_SDA</text>
<text x="78.7" y="30.2">DIB_NRESET</text>
<text x="134.6" y="35.3">DIB_SCL</text>
<text x="22.9" y="37.9">DIB_CSA</text>
<text x="78.7" y="37.9">DIB_IRQ</text>
<text x="78.7" y="40.4">DIB_CSB</text>
<text x="134.6" y="37.9">DIB_SDA</text>
<text x="22.9" y="45.5">DIB_MOSI</text>
<text x="22.9" y="42.9">DIB_SCLK</text>
<text x="77.4" y="42.9">DIB_MISO</text>
<text x="22.9" y="48">DIB_A0</text>
<text x="22.9" y="50.6">DIB_A1</text>
<text x="78.7" y="48">DIB_A2</text>
<text x="198.1" y="50.6">DIB_SCLK</text>
<text x="198.1" y="53.1">DIB_CSA</text>
<text x="198.1" y="48">DIB_MOSI</text>
<text x="77.5" y="58.2">DIB_BOOT</text>
<text x="134.6" y="55.6">DIB_A2</text>
<text x="134.6" y="58.2">DIB_A1</text>
<text x="198.1" y="55.6">DIB_MISO</text>
<text x="134.6" y="60.7">DIB_A0</text>
<text x="200.7" y="96.3">OE_SYNC</text>
<text x="200.7" y="101.4">DIB_NRESET</text>
<text x="200.7" y="98.8">DIB_BOOT</text>
<text x="193" y="106.4">DIB_IRQ</text>
<text x="193" y="116.6">DIB_CSB</text>
</g>
<g font-size="1.2" fill="#a90000">
<text x="33.7" y="37.8">2</text>
<text x="41.3" y="37.8">7</text>
<text x="33.7" y="45.5">4</text>
<text x="33.7" y="42.9">3</text>
<text x="41.3" y="45.5">5</text>
<text x="41.3" y="42.9">6</text>
<text x="66.7" y="42.9">8</text>
<text x="74.4" y="42.9">1</text>
<text x="257.2" y="50.5">4</text>
<text x="257.2" y="53.1">1</text>
<text x="257.2" y="48">3</text>
<text x="264.9" y="50.5">5</text>
<text x="264.9" y="53.1">8</text>
<text x="264.9" y="48">6</text>
<text x="257.2" y="55.6">2</text>
<text x="264.9" y="55.6">7</text>
<text x="155.6" y="65.8">7</text>
<text x="155.6" y="63.2">8</text>
<text x="163.3" y="65.8">2</text>
<text x="163.3" y="63.2">1</text>
<text x="28.6" y="70.9">2</text>
<text x="155.6" y="70.9">5</text>
<text x="155.6" y="68.3">6</text>
<text x="163.3" y="70.9">4</text>
<text x="163.3" y="68.3">3</text>
<text x="28.6" y="73.4">1</text>
<text x="37.8" y="111.1" transform="rotate(-90 37.8 111.1)">2</text>
<text x="42.9" y="111.1" transform="rotate(-90 42.9 111.1)">1</text>
<text x="37.8" y="123.8" transform="rotate(-90 37.8 123.8)">3</text>
<text x="42.9" y="123.8" transform="rotate(-90 42.9 123.8)">4</text>
<text x="140.4" y="134.4">8</text>
<text x="155.6" y="134.4">1</text>
<text x="144.5" y="141.5" transform="rotate(-90 144.5 141.5)">2</text>
<text x="147.1" y="141.5" transform="rotate(-90 147.1 141.5)">3</text>
<text x="149.6" y="141.5" transform="rotate(-90 149.6 141.5)">6</text>
<text x="152.1" y="141.5" transform="rotate(-90 152.1 141.5)">7</text>
<text x="142.9" y="159.8">6</text>
<text x="142.9" y="157.2">7</text>
<text x="142.9" y="164.8">2</text>
<text x="142.9" y="162.3">3</text>
<text x="155.6" y="164.8">1</text>
</g>
<g font-size="1.2" fill="#840000">
<text x="274.7" y="51.5">SLAVE_SCK</text>
<text x="274.7" y="49">SLAVE_MOSI</text>
<text x="274.7" y="54.1">SLAVE_NSS</text>
<text x="275.3" y="56.6">SLAVE_MISO</text>
<text x="272.1" y="97.3">SLAVE_SYNC</text>
<text x="272.1" y="99.8">BOOT0</text>
<text x="272.1" y="102.3">~{RESET}</text>
<text x="272.8" y="104.9">SLAVE_IRQ</text>
</g>
<g font-size="1.2" fill="#006464">
<text x="145.5" y="139.2" transform="rotate(-90 145.5 139.2)">GND</text>
<text x="148" y="139.2" transform="rotate(-90 148 139.2)">GND</text>
<text x="150.5" y="139.2" transform="rotate(-90 150.5 139.2)">GND</text>
<text x="153.1" y="139.2" transform="rotate(-90 153.1 139.2)">GND</text>
</g>
</svg>
